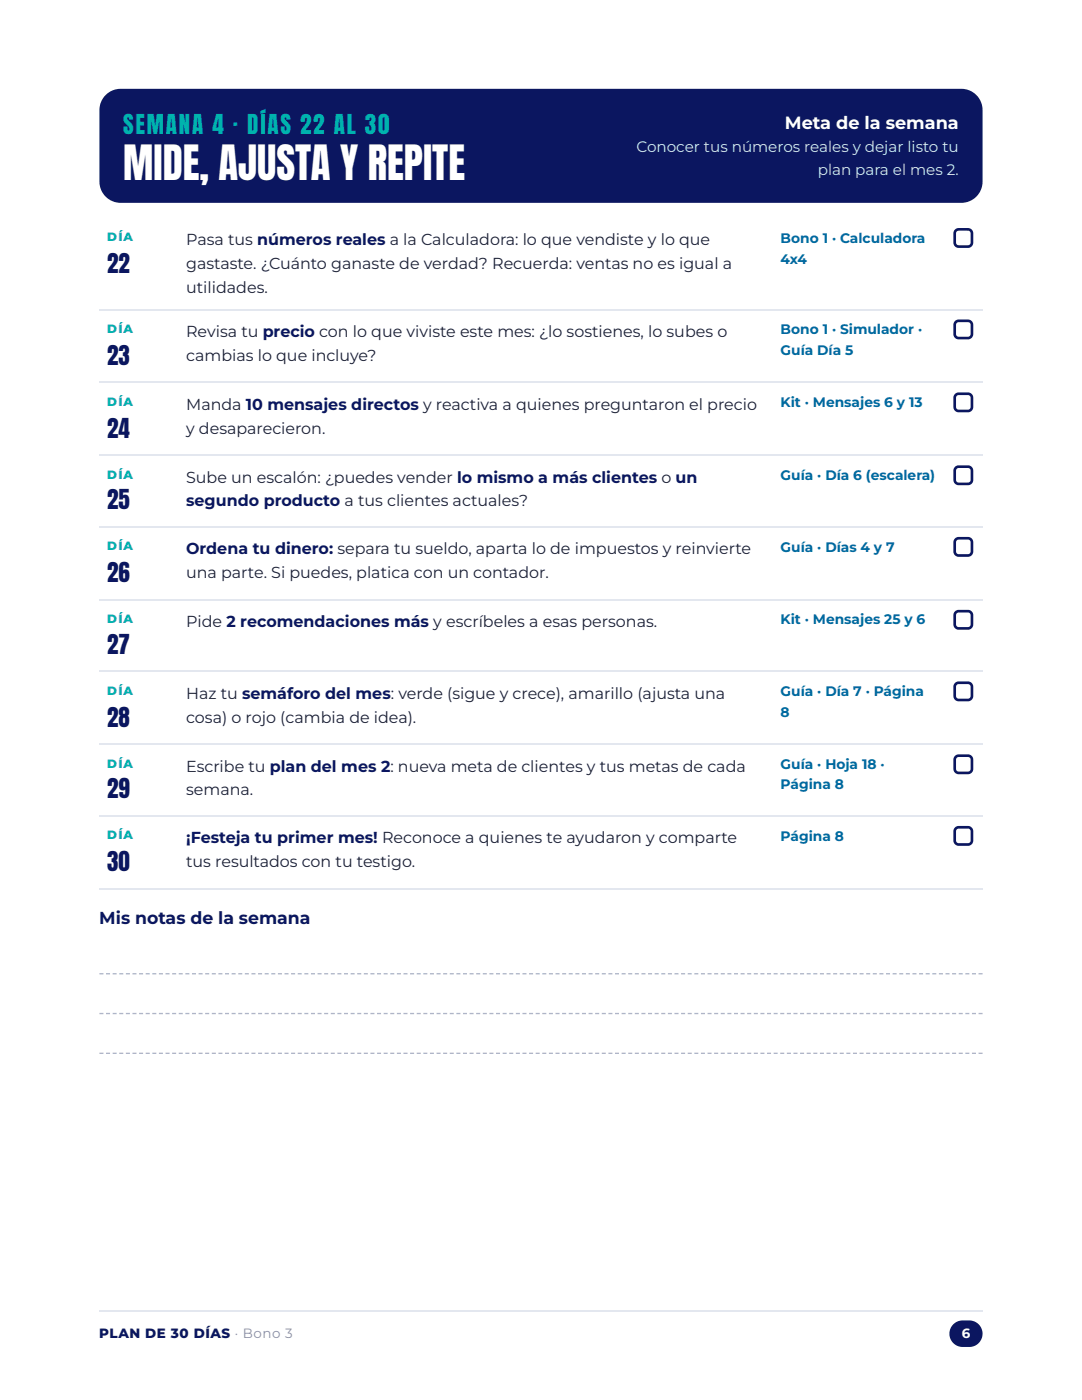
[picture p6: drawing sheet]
<svg xmlns="http://www.w3.org/2000/svg" width="216mm" height="279mm" viewBox="0 0 216 279" stroke-linecap="round" stroke-linejoin="round" font-family="sans-serif">
<path d="M21.1 19l1.4-1 1.6-.3h167.7a4.2 4.2 0 0 1 4.3 4.3v14.2a4.2 4.2 0 0 1-4.3 4.3h-167.7a4.2 4.2 0 0 1-4.3-4.3l.1-14.5 .4-1.6z" fill="#0b1660"/>
<path d="M19.8 61.8h176.3M19.8 76.3h176.3M19.8 90.9h176.3M19.8 105.2h176.3M19.8 119.7h176.3M19.8 134h176.3M19.8 148.6h176.3M19.8 162.9h176.3M19.8 177.4h176.3" fill="none" stroke="#e3e7ef" stroke-width=".26"/>
<g fill="#a9b3c7">
<path d="M19.8 194.2h.8v.3h-.8zM21.2 194.2h.8v.3h-.8zM22.5 194.2h.8v.3h-.8zM23.8 194.2h.8v.3h-.8zM25.1 194.2h.8v.3h-.8zM26.4 194.2h.8v.3h-.8zM27.8 194.2h.8v.3h-.8zM29.1 194.2h.8v.3h-.8zM30.4 194.2h.8v.3h-.8zM31.7 194.2h.8v.3h-.8zM33 194.2h.8v.3h-.8zM34.4 194.2h.7v.3h-.7zM35.7 194.2h.8v.3h-.8zM37 194.2h.8v.3h-.8zM38.3 194.2h.8v.3h-.8zM39.6 194.2h.8v.3h-.8zM40.9 194.2h.8v.3h-.8zM42.3 194.2h.8v.3h-.8zM43.6 194.2h.8v.3h-.8zM44.9 194.2h.8v.3h-.8zM46.2 194.2h.8v.3h-.8zM47.5 194.2h.8v.3h-.8zM48.9 194.2h.8v.3h-.8zM50.2 194.2h.8v.3h-.8zM51.5 194.2h.8v.3h-.8zM52.8 194.2h.8v.3h-.8zM54.1 194.2h.8v.3h-.8zM55.5 194.2h.7v.3h-.7zM56.8 194.2h.8v.3h-.8zM58.1 194.2h.8v.3h-.8zM59.4 194.2h.8v.3h-.8zM60.7 194.2h.8v.3h-.8zM62 194.2h.8v.3h-.8zM63.4 194.2h.8v.3h-.8zM64.7 194.2h.8v.3h-.8zM66 194.2h.8v.3h-.8zM67.3 194.2h.8v.3h-.8zM68.6 194.2h.8v.3h-.8zM70 194.2h.8v.3h-.8zM71.3 194.2h.8v.3h-.8zM72.6 194.2h.8v.3h-.8zM73.9 194.2h.8v.3h-.8zM75.2 194.2h.8v.3h-.8zM76.6 194.2h.8v.3h-.8zM77.9 194.2h.8v.3h-.8zM79.2 194.2h.8v.3h-.8zM80.5 194.2h.8v.3h-.8zM81.8 194.2h.8v.3h-.8zM83.2 194.2h.7v.3h-.7zM84.5 194.2h.8v.3h-.8zM85.8 194.2h.8v.3h-.8zM87.1 194.2h.8v.3h-.8zM88.4 194.2h.8v.3h-.8zM89.7 194.2h.8v.3h-.8zM91.1 194.2h.8v.3h-.8zM92.4 194.2h.8v.3h-.8zM93.7 194.2h.8v.3h-.8zM95 194.2h.8v.3h-.8zM96.3 194.2h.8v.3h-.8zM97.7 194.2h.8v.3h-.8zM99 194.2h.8v.3h-.8zM100.3 194.2h.8v.3h-.8zM101.6 194.2h.8v.3h-.8zM102.9 194.2h.8v.3h-.8zM104.3 194.2h.7v.3h-.7zM105.6 194.2h.8v.3h-.8zM106.9 194.2h.8v.3h-.8zM108.2 194.2h.8v.3h-.8zM109.5 194.2h.8v.3h-.8zM110.9 194.2h.7v.3h-.7zM112.2 194.2h.8v.3h-.8zM113.5 194.2h.8v.3h-.8zM114.8 194.2h.8v.3h-.8zM116.1 194.2h.8v.3h-.8zM117.4 194.2h.8v.3h-.8zM118.8 194.2h.8v.3h-.8zM120.1 194.2h.8v.3h-.8zM121.4 194.2h.8v.3h-.8zM122.7 194.2h.8v.3h-.8zM124 194.2h.8v.3h-.8zM125.4 194.2h.8v.3h-.8zM126.7 194.2h.8v.3h-.8zM128 194.2h.8v.3h-.8zM129.3 194.2h.8v.3h-.8zM130.6 194.2h.8v.3h-.8zM132 194.2h.7v.3h-.7zM133.3 194.2h.8v.3h-.8zM134.6 194.2h.8v.3h-.8zM135.9 194.2h.8v.3h-.8zM137.2 194.2h.8v.3h-.8zM138.5 194.2h.8v.3h-.8zM139.9 194.2h.8v.3h-.8zM141.2 194.2h.8v.3h-.8zM142.5 194.2h.8v.3h-.8zM143.8 194.2h.8v.3h-.8zM145.1 194.2h.8v.3h-.8zM146.5 194.2h.8v.3h-.8zM147.8 194.2h.8v.3h-.8zM149.1 194.2h.8v.3h-.8zM150.4 194.2h.8v.3h-.8zM151.7 194.2h.8v.3h-.8zM153.1 194.2h.8v.3h-.8zM154.4 194.2h.8v.3h-.8zM155.7 194.2h.8v.3h-.8zM157 194.2h.8v.3h-.8zM158.3 194.2h.8v.3h-.8zM159.7 194.2h.7v.3h-.7zM161 194.2h.8v.3h-.8zM162.3 194.2h.8v.3h-.8zM163.6 194.2h.8v.3h-.8zM164.9 194.2h.8v.3h-.8zM166.2 194.2h.8v.3h-.8zM167.6 194.2h.8v.3h-.8zM168.9 194.2h.8v.3h-.8zM170.2 194.2h.8v.3h-.8zM171.5 194.2h.8v.3h-.8zM172.8 194.2h.8v.3h-.8zM174.2 194.2h.8v.3h-.8zM175.5 194.2h.8v.3h-.8zM176.8 194.2h.8v.3h-.8zM178.1 194.2h.8v.3h-.8zM179.4 194.2h.8v.3h-.8zM180.8 194.2h.7v.3h-.7zM182.1 194.2h.8v.3h-.8zM183.4 194.2h.8v.3h-.8zM184.7 194.2h.8v.3h-.8zM186 194.2h.8v.3h-.8zM187.3 194.2h.8v.3h-.8zM188.7 194.2h.8v.3h-.8zM190 194.2h.8v.3h-.8zM191.3 194.2h.8v.3h-.8zM192.6 194.2h.8v.3h-.8zM193.9 194.2h.8v.3h-.8zM195.3 194.2h.8v.3h-.8z"/>
<path d="M19.8 202.1h.8v.3h-.8zM21.2 202.1h.8v.3h-.8zM22.5 202.1h.8v.3h-.8zM23.8 202.1h.8v.3h-.8zM25.1 202.1h.8v.3h-.8zM26.4 202.1h.8v.3h-.8zM27.8 202.1h.8v.3h-.8zM29.1 202.1h.8v.3h-.8zM30.4 202.1h.8v.3h-.8zM31.7 202.1h.8v.3h-.8zM33 202.1h.8v.3h-.8zM34.4 202.1h.7v.3h-.7zM35.7 202.1h.8v.3h-.8zM37 202.1h.8v.3h-.8zM38.3 202.1h.8v.3h-.8zM39.6 202.1h.8v.3h-.8zM40.9 202.1h.8v.3h-.8zM42.3 202.1h.8v.3h-.8zM43.6 202.1h.8v.3h-.8zM44.9 202.1h.8v.3h-.8zM46.2 202.1h.8v.3h-.8zM47.5 202.1h.8v.3h-.8zM48.9 202.1h.8v.3h-.8zM50.2 202.1h.8v.3h-.8zM51.5 202.1h.8v.3h-.8zM52.8 202.1h.8v.3h-.8zM54.1 202.1h.8v.3h-.8zM55.5 202.1h.7v.3h-.7zM56.8 202.1h.8v.3h-.8zM58.1 202.1h.8v.3h-.8zM59.4 202.1h.8v.3h-.8zM60.7 202.1h.8v.3h-.8zM62 202.1h.8v.3h-.8zM63.4 202.1h.8v.3h-.8zM64.7 202.1h.8v.3h-.8zM66 202.1h.8v.3h-.8zM67.3 202.1h.8v.3h-.8zM68.6 202.1h.8v.3h-.8zM70 202.1h.8v.3h-.8zM71.3 202.1h.8v.3h-.8zM72.6 202.1h.8v.3h-.8zM73.9 202.1h.8v.3h-.8zM75.2 202.1h.8v.3h-.8zM76.6 202.1h.8v.3h-.8zM77.9 202.1h.8v.3h-.8zM79.2 202.1h.8v.3h-.8zM80.5 202.1h.8v.3h-.8zM81.8 202.1h.8v.3h-.8zM83.2 202.1h.7v.3h-.7zM84.5 202.1h.8v.3h-.8zM85.8 202.1h.8v.3h-.8zM87.1 202.1h.8v.3h-.8zM88.4 202.1h.8v.3h-.8zM89.7 202.1h.8v.3h-.8zM91.1 202.1h.8v.3h-.8zM92.4 202.1h.8v.3h-.8zM93.7 202.1h.8v.3h-.8zM95 202.1h.8v.3h-.8zM96.3 202.1h.8v.3h-.8zM97.7 202.1h.8v.3h-.8zM99 202.1h.8v.3h-.8zM100.3 202.1h.8v.3h-.8zM101.6 202.1h.8v.3h-.8zM102.9 202.1h.8v.3h-.8zM104.3 202.1h.7v.3h-.7zM105.6 202.1h.8v.3h-.8zM106.9 202.1h.8v.3h-.8zM108.2 202.1h.8v.3h-.8zM109.5 202.1h.8v.3h-.8zM110.9 202.1h.7v.3h-.7zM112.2 202.1h.8v.3h-.8zM113.5 202.1h.8v.3h-.8zM114.8 202.1h.8v.3h-.8zM116.1 202.1h.8v.3h-.8zM117.4 202.1h.8v.3h-.8zM118.8 202.1h.8v.3h-.8zM120.1 202.1h.8v.3h-.8zM121.4 202.1h.8v.3h-.8zM122.7 202.1h.8v.3h-.8zM124 202.1h.8v.3h-.8zM125.4 202.1h.8v.3h-.8zM126.7 202.1h.8v.3h-.8zM128 202.1h.8v.3h-.8zM129.3 202.1h.8v.3h-.8zM130.6 202.1h.8v.3h-.8zM132 202.1h.7v.3h-.7zM133.3 202.1h.8v.3h-.8zM134.6 202.1h.8v.3h-.8zM135.9 202.1h.8v.3h-.8zM137.2 202.1h.8v.3h-.8zM138.5 202.1h.8v.3h-.8zM139.9 202.1h.8v.3h-.8zM141.2 202.1h.8v.3h-.8zM142.5 202.1h.8v.3h-.8zM143.8 202.1h.8v.3h-.8zM145.1 202.1h.8v.3h-.8zM146.5 202.1h.8v.3h-.8zM147.8 202.1h.8v.3h-.8zM149.1 202.1h.8v.3h-.8zM150.4 202.1h.8v.3h-.8zM151.7 202.1h.8v.3h-.8zM153.1 202.1h.8v.3h-.8zM154.4 202.1h.8v.3h-.8zM155.7 202.1h.8v.3h-.8zM157 202.1h.8v.3h-.8zM158.3 202.1h.8v.3h-.8zM159.7 202.1h.7v.3h-.7zM161 202.1h.8v.3h-.8zM162.3 202.1h.8v.3h-.8zM163.6 202.1h.8v.3h-.8zM164.9 202.1h.8v.3h-.8zM166.2 202.1h.8v.3h-.8zM167.6 202.1h.8v.3h-.8zM168.9 202.1h.8v.3h-.8zM170.2 202.1h.8v.3h-.8zM171.5 202.1h.8v.3h-.8zM172.8 202.1h.8v.3h-.8zM174.2 202.1h.8v.3h-.8zM175.5 202.1h.8v.3h-.8zM176.8 202.1h.8v.3h-.8zM178.1 202.1h.8v.3h-.8zM179.4 202.1h.8v.3h-.8zM180.8 202.1h.7v.3h-.7zM182.1 202.1h.8v.3h-.8zM183.4 202.1h.8v.3h-.8zM184.7 202.1h.8v.3h-.8zM186 202.1h.8v.3h-.8zM187.3 202.1h.8v.3h-.8zM188.7 202.1h.8v.3h-.8zM190 202.1h.8v.3h-.8zM191.3 202.1h.8v.3h-.8zM192.6 202.1h.8v.3h-.8zM193.9 202.1h.8v.3h-.8zM195.3 202.1h.8v.3h-.8z"/>
<path d="M19.8 210.1h.8v.2h-.8zM21.2 210.1h.8v.2h-.8zM22.5 210.1h.8v.2h-.8zM23.8 210.1h.8v.2h-.8zM25.1 210.1h.8v.2h-.8zM26.4 210.1h.8v.2h-.8zM27.8 210.1h.8v.2h-.8zM29.1 210.1h.8v.2h-.8zM30.4 210.1h.8v.2h-.8zM31.7 210.1h.8v.2h-.8zM33 210.1h.8v.2h-.8zM34.4 210.1h.7v.2h-.7zM35.7 210.1h.8v.2h-.8zM37 210.1h.8v.2h-.8zM38.3 210.1h.8v.2h-.8zM39.6 210.1h.8v.2h-.8zM40.9 210.1h.8v.2h-.8zM42.3 210.1h.8v.2h-.8zM43.6 210.1h.8v.2h-.8zM44.9 210.1h.8v.2h-.8zM46.2 210.1h.8v.2h-.8zM47.5 210.1h.8v.2h-.8zM48.9 210.1h.8v.2h-.8zM50.2 210.1h.8v.2h-.8zM51.5 210.1h.8v.2h-.8zM52.8 210.1h.8v.2h-.8zM54.1 210.1h.8v.2h-.8zM55.5 210.1h.7v.2h-.7zM56.8 210.1h.8v.2h-.8zM58.1 210.1h.8v.2h-.8zM59.4 210.1h.8v.2h-.8zM60.7 210.1h.8v.2h-.8zM62 210.1h.8v.2h-.8zM63.4 210.1h.8v.2h-.8zM64.7 210.1h.8v.2h-.8zM66 210.1h.8v.2h-.8zM67.3 210.1h.8v.2h-.8zM68.6 210.1h.8v.2h-.8zM70 210.1h.8v.2h-.8zM71.3 210.1h.8v.2h-.8zM72.6 210.1h.8v.2h-.8zM73.9 210.1h.8v.2h-.8zM75.2 210.1h.8v.2h-.8zM76.6 210.1h.8v.2h-.8zM77.9 210.1h.8v.2h-.8zM79.2 210.1h.8v.2h-.8zM80.5 210.1h.8v.2h-.8zM81.8 210.1h.8v.2h-.8zM83.2 210.1h.7v.2h-.7zM84.5 210.1h.8v.2h-.8zM85.8 210.1h.8v.2h-.8zM87.1 210.1h.8v.2h-.8zM88.4 210.1h.8v.2h-.8zM89.7 210.1h.8v.2h-.8zM91.1 210.1h.8v.2h-.8zM92.4 210.1h.8v.2h-.8zM93.7 210.1h.8v.2h-.8zM95 210.1h.8v.2h-.8zM96.3 210.1h.8v.2h-.8zM97.7 210.1h.8v.2h-.8zM99 210.1h.8v.2h-.8zM100.3 210.1h.8v.2h-.8zM101.6 210.1h.8v.2h-.8zM102.9 210.1h.8v.2h-.8zM104.3 210.1h.7v.2h-.7zM105.6 210.1h.8v.2h-.8zM106.9 210.1h.8v.2h-.8zM108.2 210.1h.8v.2h-.8zM109.5 210.1h.8v.2h-.8zM110.9 210.1h.7v.2h-.7zM112.2 210.1h.8v.2h-.8zM113.5 210.1h.8v.2h-.8zM114.8 210.1h.8v.2h-.8zM116.1 210.1h.8v.2h-.8zM117.4 210.1h.8v.2h-.8zM118.8 210.1h.8v.2h-.8zM120.1 210.1h.8v.2h-.8zM121.4 210.1h.8v.2h-.8zM122.7 210.1h.8v.2h-.8zM124 210.1h.8v.2h-.8zM125.4 210.1h.8v.2h-.8zM126.7 210.1h.8v.2h-.8zM128 210.1h.8v.2h-.8zM129.3 210.1h.8v.2h-.8zM130.6 210.1h.8v.2h-.8zM132 210.1h.7v.2h-.7zM133.3 210.1h.8v.2h-.8zM134.6 210.1h.8v.2h-.8zM135.9 210.1h.8v.2h-.8zM137.2 210.1h.8v.2h-.8zM138.5 210.1h.8v.2h-.8zM139.9 210.1h.8v.2h-.8zM141.2 210.1h.8v.2h-.8zM142.5 210.1h.8v.2h-.8zM143.8 210.1h.8v.2h-.8zM145.1 210.1h.8v.2h-.8zM146.5 210.1h.8v.2h-.8zM147.8 210.1h.8v.2h-.8zM149.1 210.1h.8v.2h-.8zM150.4 210.1h.8v.2h-.8zM151.7 210.1h.8v.2h-.8zM153.1 210.1h.8v.2h-.8zM154.4 210.1h.8v.2h-.8zM155.7 210.1h.8v.2h-.8zM157 210.1h.8v.2h-.8zM158.3 210.1h.8v.2h-.8zM159.7 210.1h.7v.2h-.7zM161 210.1h.8v.2h-.8zM162.3 210.1h.8v.2h-.8zM163.6 210.1h.8v.2h-.8zM164.9 210.1h.8v.2h-.8zM166.2 210.1h.8v.2h-.8zM167.6 210.1h.8v.2h-.8zM168.9 210.1h.8v.2h-.8zM170.2 210.1h.8v.2h-.8zM171.5 210.1h.8v.2h-.8zM172.8 210.1h.8v.2h-.8zM174.2 210.1h.8v.2h-.8zM175.5 210.1h.8v.2h-.8zM176.8 210.1h.8v.2h-.8zM178.1 210.1h.8v.2h-.8zM179.4 210.1h.8v.2h-.8zM180.8 210.1h.7v.2h-.7zM182.1 210.1h.8v.2h-.8zM183.4 210.1h.8v.2h-.8zM184.7 210.1h.8v.2h-.8zM186 210.1h.8v.2h-.8zM187.3 210.1h.8v.2h-.8zM188.7 210.1h.8v.2h-.8zM190 210.1h.8v.2h-.8zM191.3 210.1h.8v.2h-.8zM192.6 210.1h.8v.2h-.8zM193.9 210.1h.8v.2h-.8zM195.3 210.1h.8v.2h-.8z"/>
</g>
<path d="M190.7 46l.6-.2h1.8a.79 .79 0 0 1 .8 .8v1.8a.79 .79 0 0 1-.8 .8h-1.8a.79 .79 0 0 1-.8-.8v-1.8zM190.7 64.3l.6-.3h1.8a.79 .79 0 0 1 .8 .8v1.9a.79 .79 0 0 1-.8 .8h-1.8a.79 .79 0 0 1-.8-.8v-1.9zM190.7 78.8l.6-.2h1.8a.79 .79 0 0 1 .8 .8v1.8a.79 .79 0 0 1-.8 .8h-1.8a.79 .79 0 0 1-.8-.8v-1.8zM190.7 93.4l.6-.3h1.8a.79 .79 0 0 1 .8 .8v1.9a.79 .79 0 0 1-.8 .8h-1.8a.79 .79 0 0 1-.8-.8v-1.9zM190.7 107.7l.6-.3h1.8a.79 .79 0 0 1 .8 .8v1.9a.79 .79 0 0 1-.8 .8h-1.8a.79 .79 0 0 1-.8-.8v-1.9zM190.7 122.2l.6-.2h1.8a.79 .79 0 0 1 .8 .8v1.8a.79 .79 0 0 1-.8 .8h-1.8a.79 .79 0 0 1-.8-.8v-1.8zM190.7 136.5l.6-.2h1.8a.79 .79 0 0 1 .8 .8v1.8a.79 .79 0 0 1-.8 .8h-1.8a.79 .79 0 0 1-.8-.8v-1.8zM190.7 151l.6-.2h1.8a.79 .79 0 0 1 .8 .8v1.9a.79 .79 0 0 1-.8 .8h-1.8a.79 .79 0 0 1-.8-.8v-1.9zM190.7 165.3l.6-.2h1.8a.79 .79 0 0 1 .8 .8v1.8a.79 .79 0 0 1-.8 .8h-1.8a.79 .79 0 0 1-.8-.8v-1.8z" fill="none" stroke="#0b1660" stroke-width=".53"/>
<path d="M19.8 261.5h176.3" fill="none" stroke="#e3e7ef" stroke-width=".26"/>
<path d="M190.2 264.3l1.2-.7 2-.1a2.65 2.65 0 0 1 2.7 2.7 2.65 2.65 0 0 1-2.7 2.6h-1.3a2.65 2.65 0 0 1-2.5-1.6 2.65 2.65 0 0 1 .6-2.9z" fill="#0b1660"/>
<text font-size="8.1" fill="#fff" x="24.6" y="36">MIDE, AJUSTA Y REPITE</text>
<text font-size="4.6" fill="#00b3ad" x="24.6" y="26.7">SEMANA 4 · DÍAS 22 AL 30</text>
<g font-size="4.6" fill="#0b1660">
<text x="21.4" y="54.5">22</text>
<text x="21.4" y="72.8">23</text>
<text x="21.4" y="87.3">24</text>
<text x="21.4" y="101.6">25</text>
<text x="21.4" y="116.2">26</text>
<text x="21.4" y="130.4">27</text>
<text x="21.4" y="145">28</text>
<text x="21.4" y="159.3">29</text>
<text x="21.4" y="173.8">30</text>
</g>
<text font-size="3.5" fill="#fff" x="156.6" y="25.7">Meta de la semana</text>
<text font-size="3.5" fill="#0b1660" x="19.8" y="184.4">Mis notas de la semana</text>
<g font-size="3.2" fill="#1b2033">
<text x="37.1" y="48.9">Pasa tus números reales a la Calculadora: lo que vendiste y lo que</text>
<text x="37.1" y="53.7">gastaste. ¿Cuánto ganaste de verdad? Recuerda: ventas no es igual a</text>
<text x="37.1" y="58.5">utilidades.</text>
<text x="37.1" y="67.2">Revisa tu precio con lo que viviste este mes: ¿lo sostienes, lo subes o</text>
<text x="37.1" y="72">cambias lo que incluye?</text>
<text x="37.1" y="81.8">Manda 10 mensajes directos y reactiva a quienes preguntaron el precio</text>
<text x="37.1" y="86.5">y desaparecieron.</text>
<text x="37.1" y="96.3">Sube un escalón: ¿puedes vender lo mismo a más clientes o un</text>
<text x="37.1" y="115.4">una parte. Si puedes, platica con un contador.</text>
<text x="37.1" y="125.1">Pide 2 recomendaciones más y escríbeles a esas personas.</text>
<text x="37.1" y="139.4">Haz tu semáforo del mes: verde (sigue y crece), amarillo (ajusta una</text>
<text x="37.1" y="144.2">cosa) o rojo (cambia de idea).</text>
<text x="37.1" y="154">Escribe tu plan del mes 2: nueva meta de clientes y tus metas de cada</text>
<text x="37.1" y="158.8">semana.</text>
<text x="37.1" y="173">tus resultados con tu testigo.</text>
</g>
<g font-size="3.2" fill="#0b1660">
<text x="37.1" y="101.1">segundo producto a tus clientes actuales?</text>
<text x="37.1" y="110.6">Ordena tu dinero: separa tu sueldo, aparta lo de impuestos y reinvierte</text>
<text x="37.1" y="168.3">¡Festeja tu primer mes! Reconoce a quienes te ayudaron y comparte</text>
</g>
<g font-size="3" fill="#cfe0ff">
<text x="127" y="30.4">Conocer tus números reales y dejar listo tu</text>
<text x="163.2" y="34.9">plan para el mes 2.</text>
</g>
<g font-size="2.8" fill="#0068a0">
<text x="155.8" y="48.4">Bono 1 · Calculadora</text>
<text x="155.8" y="52.7">4x4</text>
<text x="155.8" y="66.7">Bono 1 · Simulador ·</text>
<text x="155.8" y="70.9">Guía Día 5</text>
<text x="155.8" y="81.2">Kit · Mensajes 6 y 13</text>
<text x="155.8" y="95.8">Guía · Día 6 (escalera)</text>
<text x="155.8" y="110.1">Guía · Días 4 y 7</text>
<text x="155.8" y="124.6">Kit · Mensajes 25 y 6</text>
<text x="155.8" y="138.9">Guía · Día 7 · Página</text>
<text x="155.8" y="143.1">8</text>
<text x="155.8" y="153.5">Guía · Hoja 18 ·</text>
<text x="155.8" y="157.4">Página 8</text>
<text x="155.8" y="167.7">Página 8</text>
</g>
<text font-size="2.7" fill="#0b1660" x="19.8" y="267">PLAN DE 30 DÍAS · Bono 3</text>
<text font-size="2.7" fill="#fff" x="191.9" y="267">6</text>
<g font-size="2.4" fill="#00b3ad">
<text x="21.4" y="48.2">DÍA</text>
<text x="21.4" y="66.4">DÍA</text>
<text x="21.4" y="81">DÍA</text>
<text x="21.4" y="95.5">DÍA</text>
<text x="21.4" y="109.8">DÍA</text>
<text x="21.4" y="124.4">DÍA</text>
<text x="21.4" y="138.6">DÍA</text>
<text x="21.4" y="153.2">DÍA</text>
<text x="21.4" y="167.5">DÍA</text>
</g>
</svg>
